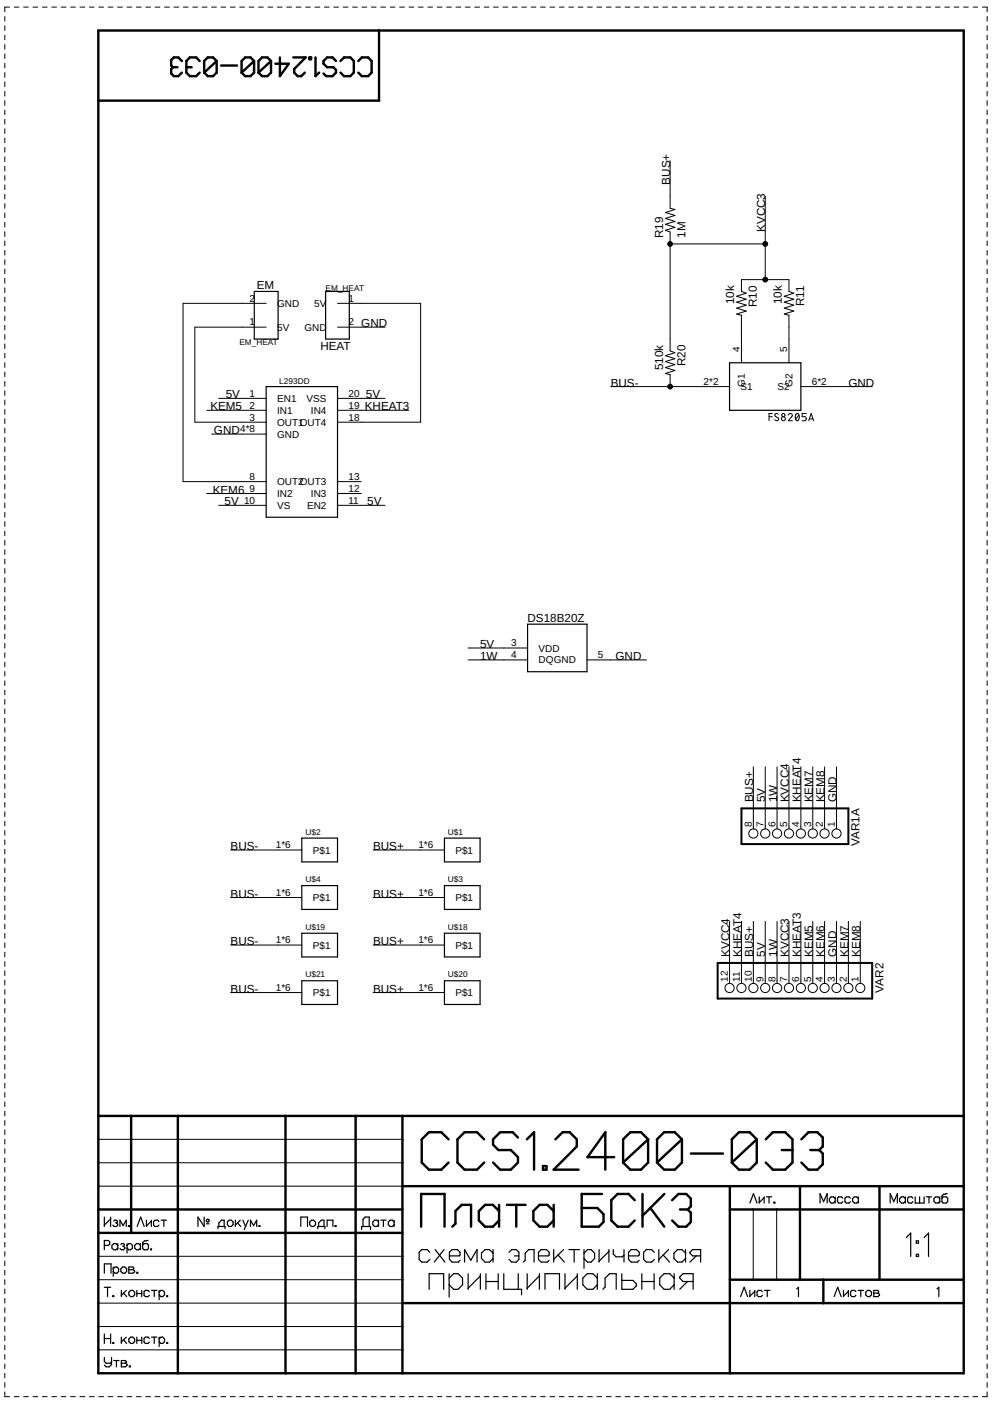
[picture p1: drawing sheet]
<svg xmlns="http://www.w3.org/2000/svg" width="210mm" height="297mm" viewBox="0 0 210 297" stroke-linecap="round" stroke-linejoin="round" font-family="sans-serif">
<g fill="none" stroke="#000" stroke-width=".21">
<path d="M1 3.5v1M1 5.5v1M1 7.5v.9M1 9.4v1M1 11.4v1M1 13.4v1M1 15.4v1M1 17.3v1M1 19.3v1M2 1.5h-1v1M3 1.5h1M5 1.5h1"/>
<path d="M7 1.5h1M9 1.5h1M11 1.5h1M13 1.5h.9M14.9 1.5h1M16.9 1.5h1M18.9 1.5h1M20.9 1.5h1M22.9 1.5h1M24.9 1.5h1M26.9 1.5h1M28.9 1.5h1"/>
<path d="M30.9 1.5h1M32.8 1.5h1M34.8 1.5h1M36.8 1.5h1M38.8 1.5h1M40.8 1.5h1M42.8 1.5h1M44.8 1.5h1M46.8 1.5h1M48.7 1.5h1M50.7 1.5h1M52.7 1.5h1"/>
<path d="M54.7 1.5h1M56.7 1.5h1M58.7 1.5h1M60.7 1.5h1M62.7 1.5h1M64.7 1.5h1M66.7 1.5h.9M68.6 1.5h1M70.6 1.5h1M72.6 1.5h1M74.6 1.5h1M76.6 1.5h1"/>
<path d="M78.6 1.5h1M80.6 1.5h1M82.6 1.5h1M84.6 1.5h1M86.6 1.5h.9M88.5 1.5h1M90.5 1.5h1M92.5 1.5h1M94.5 1.5h1M96.5 1.5h1M98.5 1.5h1M100.5 1.5h1"/>
<path d="M102.4 1.5h1.1M104.4 1.5h1.1M106.4 1.5h1M108.4 1.5h1M110.4 1.5h1M112.4 1.5h1M114.4 1.5h1M116.4 1.5h1M118.4 1.5h1M120.4 1.5h.9M122.3 1.5h1M124.3 1.5h1"/>
<path d="M126.3 1.5h1M128.3 1.5h1M130.3 1.5h1M132.3 1.5h1M134.3 1.5h1M136.3 1.5h1M138.3 1.5h1M140.3 1.5h.9M142.2 1.5h1M144.2 1.5h1M146.2 1.5h1M148.2 1.5h1"/>
<path d="M150.2 1.5h1M152.2 1.5h1M154.2 1.5h1M156.2 1.5h1M158.2 1.5h1M160.1 1.5h1M162.1 1.5h1M164.1 1.5h1M166.1 1.5h1M168.1 1.5h1M170.1 1.5h1M172.1 1.5h1"/>
<path d="M174.1 1.5h.9M176 1.5h1M178 1.5h1M180 1.5h1M182 1.5h1M184 1.5h1M186 1.5h1M188 1.5h1M190 1.5h1M192 1.5h1M194 1.5h.9M195.9 1.5h1"/>
<path d="M197.9 1.5h1M199.9 1.5h1M201.9 1.5h1M203.9 1.5h1M205.9 1.5h1M207.9 1.5h1v1M208.9 3.5v1M208.9 5.5v1M208.9 7.5v.9M208.9 9.4v1M208.9 11.4v1M208.9 13.4v1"/>
<path d="M208.9 15.4v1M208.9 17.3v1M208.9 19.3v1M1 21.3v1M1 23.3v1M1 25.3v.9M1 27.2v1M1 29.2v1M1 31.2v1M1 33.2v1M1 35.2v1M1 37.1v1"/>
<path d="M1 39.1v1M141.8 34v10.1l1 .2-2 .7 2 .6-2 .6 2 .6-2 .7 2 .6-2 .6 1 .4v25.1l1 .4-2 .6 2 .7-2 .6 2 .6-2 .7 2 .6-2 .6 1 .3v2.5M208.9 21.3v1M208.9 23.3v1M208.9 25.3v.9M208.9 27.2v1M208.9 29.2v1M208.9 31.2v1M208.9 33.2v1M208.9 35.2v1M208.9 37.1v1M208.9 39.1v1"/>
<path d="M1 41.1v1M1 43.1v1M1 45.1v.9M1 47v1M1 49v1M1 51v1M1 53v1M1 54.9v1M1 56.9v1M1 58.9v1M141.8 51.6h20.1M161.9 41.6v17.6"/>
<path d="M208.9 41.1v1M208.9 43.1v1M208.9 45.1v.9M208.9 47v1M208.9 49v1M208.9 51v1M208.9 53v1M208.9 54.9v1M208.9 56.9v1M208.9 58.9v1M1 60.9v1M1 62.9v1"/>
<path d="M1 64.9v.9M1 66.8v1M1 68.8v1M1 70.8v1M1 72.8v1M1 74.8v.9M1 76.7v1M1 78.7v1M56.3 69.2h-15.1v20.1h15.1M56.3 64.2h-17.6v37.7h17.6M71.4 69.2h10.1M71.4 64.2h17.6v25.1h-17.6"/>
<path d="M156.9 76.8v-10.1l-1-.3 2-.6-2-.6 2-.6-2-.7 2-.6-2-.6 2-.7-1-.3v-2.5h10v2.5l1.1 .3-2.1 .7 2.1 .6-2.1 .6 2.1 .7-2.1 .6 2.1 .6-2.1 .6 1 .3v10.1M208.9 60.9v1M208.9 62.9v1M208.9 64.9v.9M208.9 66.8v1M208.9 68.8v1M208.9 70.8v1M208.9 72.8v1M208.9 74.8v.9M208.9 76.7v1M208.9 78.7v1M1 80.7v1"/>
<path d="M1 82.7v1M1 84.6v1M1 86.6v1M1 88.6v1M1 90.6v1M1 92.6v1M1 94.6v.9M1 96.5v1M1 98.5v1M43.8 86.8h12.5M44.8 91.8h11.5M46.3 84.3h10"/>
<path d="M71.4 84.3h10.1M71.4 86.8h15.1M129.2 81.8h25.2M162.7 88.2h.7M163.4 87.5h-.7v1.5M164.7 87.6a.39 .39 0 0 0-.6-.1 .39 .39 0 0 0-.1 .5l.6 .4a.41 .41 0 0 1-.1 .6 .41 .41 0 0 1-.6-.2M166.8 87.8a.42 .42 0 0 1 .6-.3 .42 .42 0 0 1 .1 .7l-.7 .8h.9M168.5 87.6l.2-.1a.9 .9 0 0 1 0 1.5 .96 .96 0 0 1-.2-1.4zM169 87.8l-.6 .9M169.5 81.8h15.1M170.6 87.5h-.9v.7h.6a.43 .43 0 0 1 .3 .4 .43 .43 0 0 1-.3 .4h-.6M171.1 89l.5-1.5 .5 1.5"/>
<path d="M171.3 88.6h.7M208.9 80.7v1M208.9 82.7v1M208.9 84.6v1M208.9 86.6v1M208.9 88.6v1M208.9 90.6v1M208.9 92.6v1M208.9 94.6v.9M208.9 96.5v1M208.9 98.5v1M1 100.5v1"/>
<path d="M1 102.5v1M1 104.5v.9M1 106.4v1M1 108.4v1M1 110.4v1M1 112.4v.9M1 114.3v1M1 116.3v1M1 118.3v1M43.8 104.4h12.5M46.3 106.9h10M71.4 101.9h5"/>
<path d="M71.4 104.4h5M71.4 106.9h10.1M208.9 100.5v1M208.9 102.5v1M208.9 104.5v.9M208.9 106.4v1M208.9 108.4v1M208.9 110.4v1M208.9 112.4v.9M208.9 114.3v1M208.9 116.3v1M208.9 118.3v1"/>
<path d="M1 120.3v1M1 122.3v1M1 124.2v1M1 126.2v1M1 128.2v1M1 130.2v1M1 132.2v1M1 134.1v1M1 136.1v1M1 138.1v1M99.1 137.1h12.5M99.1 139.6h12.5"/>
<path d="M124.2 139.6h12.6M208.9 120.3v1M208.9 122.3v1M208.9 124.2v1M208.9 126.2v1M208.9 128.2v1M208.9 130.2v1M208.9 132.2v1M208.9 134.1v1M208.9 136.1v1M208.9 138.1v1M1 140.1v1"/>
<path d="M1 142.1v.9M1 144v1M1 146v1M1 148v1M1 150v1M1 152v1M1 153.9v1M1 155.9v1M1 157.9v1M1 159.9v1M208.9 140.1v1M208.9 142.1v.9"/>
<path d="M208.9 144v1M208.9 146v1M208.9 148v1M208.9 150v1M208.9 152v1M208.9 153.9v1M208.9 155.9v1M208.9 157.9v1M208.9 159.9v1M1 161.9v1M1 163.8v1M1 165.8v1"/>
<path d="M1 167.8v1M1 169.8v1M1 171.7v1M1 173.7v1M1 175.7v1M1 177.7v1M1 179.7v1M48.8 179.8h15.1M79 179.8h15M159.4 162.2v13.2M161.9 162.2v13.2M164.4 162.2v13.2"/>
<path d="M166.9 162.2v13.2M169.5 162.2v13.2M172 162.2v13.2M174.5 162.2v13.2M177 162.2v13.2M208.9 161.9v1M208.9 163.8v1M208.9 165.8v1M208.9 167.8v1M208.9 169.8v1M208.9 171.7v1M208.9 173.7v1"/>
<path d="M208.9 175.7v1M208.9 177.7v1M208.9 179.7v1M1 181.7v.9M1 183.6v1M1 185.6v1M1 187.6v1M1 189.6v1M1 191.6v1M1 193.5v1M1 195.5v1M1 197.5v1"/>
<path d="M1 199.5v1M48.8 189.9h15.1M48.8 199.9h15.1M79 189.9h15M79 199.9h15M154.4 194.9v13.1M156.9 194.9v13.1M159.4 194.9v13.1M161.9 194.9v13.1M164.4 194.9v13.1M166.9 194.9v13.1M169.5 194.9v13.1"/>
<path d="M172 194.9v13.1M174.5 194.9v13.1M177 194.9v13.1M179.5 194.9v13.1M182 194.9v13.1M208.9 181.7v.9M208.9 183.6v1M208.9 185.6v1M208.9 187.6v1M208.9 189.6v1M208.9 191.6v1M208.9 193.5v1"/>
<path d="M208.9 195.5v1M208.9 197.5v1M208.9 199.5v1M1 201.4v1M1 203.4v1M1 205.4v1M1 207.4v1M1 209.4v1M1 211.3v1M1 213.3v1M1 215.3v1M1 217.3v1"/>
<path d="M1 219.3v1M48.8 210h15.1M79 210h15M208.9 201.4v1M208.9 203.4v1M208.9 205.4v1M208.9 207.4v1M208.9 209.4v1M208.9 211.3v1M208.9 213.3v1M208.9 215.3v1M208.9 217.3v1"/>
<path d="M208.9 219.3v1M1 221.3v.9M1 223.2v1M1 225.2v1M1 227.2v1M1 229.2v1M1 231.1v1M1 233.1v1M1 235.1v1M1 237.1v1M1 239.1v1M208.9 221.3v.9"/>
<path d="M208.9 223.2v1M208.9 225.2v1M208.9 227.2v1M208.9 229.2v1M208.9 231.1v1M208.9 233.1v1M208.9 235.1v1M208.9 237.1v1M208.9 239.1v1M1 241v1M1 243v1M1 245v1"/>
<path d="M1 247v1M1 249v1M1 251v.9M1 252.9v1M1 254.9v1M1 256.9v1M1 258.9v.9M20.8 241h64.4M20.8 246h64.4M20.8 251h64.4M159.4 255.9v14.8M164.3 255.9v14.8"/>
<path d="M208.9 241v1M208.9 243v1M208.9 245v1M208.9 247v1M208.9 249v1M208.9 251v.9M208.9 252.9v1M208.9 254.9v1M208.9 256.9v1M208.9 258.9v.9M1 260.8v1M1 262.8v1"/>
<path d="M1 264.8v1M1 266.8v1M1 268.8v.9M1 270.7v1M1 272.7v1M1 274.7v1M1 276.7v1M1 278.7v1M20.8 265.8h64.4M20.8 270.7h64.4M20.8 275.7h64.4M208.9 260.8v1"/>
<path d="M208.9 262.8v1M208.9 264.8v1M208.9 266.8v1M208.9 268.8v.9M208.9 270.7v1M208.9 272.7v1M208.9 274.7v1M208.9 276.7v1M208.9 278.7v1M1 280.6v1M1 282.6v1M1 284.6v1"/>
<path d="M1 286.6v1M1 288.6v.9M1 290.5v1M1 292.5v1M1 294.5v1h1M3 295.5h1M5 295.5h1M7 295.5h1M9 295.5h1M11 295.5h1M13 295.5h.9M14.9 295.5h1"/>
<path d="M16.9 295.5h1M18.9 295.5h1M20.8 280.6h64.4M20.8 285.6h64.4M20.9 295.5h1M22.9 295.5h1M24.9 295.5h1M26.9 295.5h1M28.9 295.5h1M30.9 295.5h1M32.8 295.5h1M34.8 295.5h1"/>
<path d="M36.8 295.5h1M38.8 295.5h1M40.8 295.5h1M42.8 295.5h1M44.8 295.5h1M46.8 295.5h1M48.7 295.5h1M50.7 295.5h1M52.7 295.5h1M54.7 295.5h1M56.7 295.5h1M58.7 295.5h1"/>
<path d="M60.7 295.5h1M62.7 295.5h1M64.7 295.5h1M66.7 295.5h.9M68.6 295.5h1M70.6 295.5h1M72.6 295.5h1M74.6 295.5h1M76.6 295.5h1M78.6 295.5h1M80.6 295.5h1M82.6 295.5h1"/>
<path d="M84.6 295.5h1M86.6 295.5h.9M88.5 295.5h1M90.5 295.5h1M92.5 295.5h1M94.5 295.5h1M96.5 295.5h1M98.5 295.5h1M100.5 295.5h1M102.4 295.5h1.1M104.4 295.5h1.1M106.4 295.5h1"/>
<path d="M108.4 295.5h1M110.4 295.5h1M112.4 295.5h1M114.4 295.5h1M116.4 295.5h1M118.4 295.5h1M120.4 295.5h.9M122.3 295.5h1M124.3 295.5h1M126.3 295.5h1M128.3 295.5h1M130.3 295.5h1"/>
<path d="M132.3 295.5h1M134.3 295.5h1M136.3 295.5h1M138.3 295.5h1M140.3 295.5h.9M142.2 295.5h1M144.2 295.5h1M146.2 295.5h1M148.2 295.5h1M150.2 295.5h1M152.2 295.5h1M154.2 295.5h1"/>
<path d="M156.2 295.5h1M158.2 295.5h1M160.1 295.5h1M162.1 295.5h1M164.1 295.5h1M166.1 295.5h1M168.1 295.5h1M170.1 295.5h1M172.1 295.5h1M174.1 295.5h.9M176 295.5h1M178 295.5h1"/>
<path d="M180 295.5h1M182 295.5h1M184 295.5h1M186 295.5h1M188 295.5h1M190 295.5h1M192 295.5h1M194 295.5h.9M195.9 295.5h1M197.9 295.5h1M199.9 295.5h1M201.9 295.5h1"/>
<path d="M203.9 295.5h1M205.9 295.5h1M208.9 280.6v1M208.9 282.6v1M208.9 284.6v1M208.9 286.6v1M208.9 288.6v.9M208.9 290.5v1M208.9 292.5v1M208.9 294.5v1h-1"/>
<circle cx="165.8" cy="88.6" r=".43"/>
<circle cx="165.8" cy="87.8" r=".34"/>
<circle cx="159.4" cy="176.3" r=".97"/>
<circle cx="161.9" cy="176.3" r=".97"/>
<circle cx="164.4" cy="176.3" r=".97"/>
<circle cx="166.9" cy="176.3" r=".97"/>
<circle cx="169.5" cy="176.3" r=".97"/>
<circle cx="172" cy="176.3" r=".97"/>
<circle cx="174.5" cy="176.3" r=".97"/>
<circle cx="177" cy="176.3" r=".97"/>
<circle cx="154.4" cy="209" r=".97"/>
<circle cx="156.9" cy="209" r=".97"/>
<circle cx="159.4" cy="209" r=".97"/>
<circle cx="161.9" cy="209" r=".97"/>
<circle cx="164.4" cy="209" r=".97"/>
<circle cx="166.9" cy="209" r=".97"/>
<circle cx="169.5" cy="209" r=".97"/>
<circle cx="172" cy="209" r=".97"/>
<circle cx="174.5" cy="209" r=".97"/>
<circle cx="177" cy="209" r=".97"/>
<circle cx="179.5" cy="209" r=".97"/>
<circle cx="182" cy="209" r=".97"/>
</g>
<g fill="none" stroke="#000" stroke-width=".25">
<path d="M53.8 61.7h5v10h-5zM68.9 61.7h5v10h-5zM154.4 76.8h15.1v10h-15.1zM56.3 81.8h15.1v27.6h-15.1zM111.6 132.1h12.6v10h-12.6zM63.9 177.3h7.5v5.1h-7.5zM94 177.3h7.6v5.1h-7.6zM63.9 187.4h7.5v5h-7.5zM63.9 197.4h7.5v5.1h-7.5zM94 187.4h7.6v5h-7.6zM94 197.4h7.6v5.1h-7.6zM63.9 207.5h7.5v5h-7.5z"/>
<path d="M94 207.5h7.6v5h-7.6zM22.1 257.5v2M23.4 257.5v2M23.4 257.9l-1.3 1.3M24.1 258.3l.2-.2h.3l.2 .2-.2 .4M24.4 258.7h.2M24.6 258.7l.3 .3-.3 .5h-.4l-.3-.3M25.4 259.5v-1.4l.6 1.2 .7-1.2v1.4M27.2 259.3h.2v.2h-.2zM29 259.5l.8-2 .7 2M31 258.1v1.4M32 258.1v1.4"/>
<path d="M32 258.3l-1 1.1M33.6 258.4l-.2-.3h-.6l-.3 .3v.8l.3 .3h.6l.2-.3M34.1 258.1h1.1M34.7 258.1v1.4M43.2 257.5v2l-1.3-2v2M43.7 258.9h.5M43.9 258l.3 .1-.2 .4-.3-.2zM46.1 259.9v-.4h1.5v.4M46.3 259.5v-.8l.6-.6h.5v1.4M48.5 258.1h.5l.3 .4v.6l-.3 .4h-.5l-.4-.4v-.6zM49.8 258.1v1.4M50.3 258.7l.6 .8"/>
<path d="M50.8 258.1l-1 1.1M51.4 258.1l.6 1.4M52 259.5l-.3 .6M52.5 258.1l-.5 1.4M53 259.5v-1.4l.7 1.2 .6-1.2v1.4M54.8 259.3h.2v.2h-.2zM63.6 259.5v-2h1.5v2M65.9 258.1h.5l.4 .4v.6l-.4 .4h-.5l-.4-.4v-.6zM67.2 259.9v-.4h1.5v.4M67.4 259.5v-.8l.6-.6h.6v1.4M69.2 259.5v-1.4h1.2v1.4M70.9 259.3h.2v.2h-.2z"/>
<path d="M76.8 259.5v-1.5l.5-.5h.8v2M80.1 258.5l-.4-.4h-.5l-.3 .4v.6l.3 .4h.5l.4-.4M80.1 258.1v1.4M80.6 258.1h1.1M81.1 258.1v1.4M83.4 258.5l-.4-.4h-.5l-.3 .4v.6l.3 .4h.5l.4-.4M83.4 258.1v1.4M158.7 254.5l.7-2 .8 2M160.7 253.2v1.3M161.7 253.2v1.3M161.7 253.4l-1 1M162.2 253.2h1.1"/>
<path d="M162.7 253.2v1.3M163.8 254.3h.2v.2h-.2zM173.5 254.5v-2l.8 1.7 .7-1.7v2M176.7 253.6l-.4-.4h-.4l-.4 .4v.5l.4 .4h.4l.4-.4M176.7 253.2v1.3M178.3 253.5l-.2-.3h-.6l-.3 .3v.7l.3 .3h.6l.2-.3M179.9 253.5l-.3-.3h-.5l-.3 .3v.7l.3 .3h.5l.3-.3M181.6 253.6l-.3-.4h-.5l-.4 .4v.5l.4 .4h.5l.3-.4M181.6 253.2v1.3M188.4 254.5v-2l.7 1.7 .8-1.7v2M191.6 253.6l-.4-.4h-.5l-.3 .4v.5l.3 .4h.5l.4-.4M191.6 253.2v1.3"/>
<path d="M193.2 253.5l-.3-.3h-.6l-.3 .3v.7l.3 .3h.6l.3-.3M193.7 253.2v1.3h1.8v-1.3M194.6 253.2v1.3M196 253.2h1.1M196.6 253.2v1.3M198.8 253.6l-.3-.4h-.5l-.4 .4v.5l.4 .4h.5l.3-.4M198.8 253.2v1.3M200.4 252.5l-.7 .1-.4 .4v1.2l.3 .3h.6l.3-.3v-.7l-.3-.3h-.6l-.3 .3M22.1 263.5h.8l.3-.3v-.5l-.3-.3h-.8v2M22.1 269.4v-2h1.4v2M22.1 272.4h1.3M22.8 272.4v1.9"/>
<path d="M23.9 274.1h.2v.2h-.2zM24 268.1v1.9M24 268.4l.3-.3h.4l.4 .3v.6l-.4 .4h-.4l-.3-.4M24.9 263.1v1.3M24.9 263.5l-.4-.4h-.4l-.4 .4v.6l.4 .3h.4l.4-.3M25.6 263.3l.2-.2h.3l.2 .2-.2 .4M25.7 273v1.3M26 263.7h.1M26 268.1h.4l.4 .3v.6l-.4 .4h-.4l-.4-.4v-.6zM26.1 263.7l.3 .2-.3 .5h-.4l-.3-.3M26.1 273.6l.7 .7M26.7 273l-1 1"/>
<path d="M26.9 263.5l.4-.4h.3l.4 .4v.6l-.4 .3h-.3l-.4-.3M26.9 263.1v2M27.3 268.6h.9l.3 .5-.4 .3h-.8v-1.3h.8l.2 .1-.2 .4M27.3 273.4l.3-.4h.5l.4 .4v.5l-.4 .4h-.5l-.3-.4zM29 269.2h.1v.2h-.1zM29 273v1.3M29 273.7h1M29.7 263.5l-.4-.4h-.4l-.4 .4v.6l.4 .3h.4l.4-.3M29.7 263.1v1.3M30 273v1.3M31.3 262.4l-.7 .1-.4 .4v1.2l.3 .3h.6l.3-.3v-.7l-.3-.3h-.6l-.3 .3M31.6 273.3l-.3-.3h-.5l-.3 .3v.7l.3 .3h.5l.3-.3"/>
<path d="M31.9 264.2h.2v.2h-.2zM32.1 273h1.1M32.6 273v1.3M33.7 273.4l.4-.4h.3l.4 .4v.5l-.4 .4h-.3l-.4-.4M33.7 273v2M35.3 274.1h.2v.2h-.2zM76.5 260.1v-.6h1.9v.6M90.8 272.8v-3.3h3.1v3.3M91 264.9l-.6-.5h-1.2l-.5 .5v1.5l.5 .6h1.2l.6-.6M92.1 264.4l2 2.6M94 264.4l-2.1 2.6M95 270.4l1-.9h.9l1 .9v1.4l-1 1h-.9l-1-1"/>
<path d="M95 269.5v4.9M95.1 265.7h2.1l.1-.2v-.6l-.5-.5h-1.1l-.6 .5v1.5l.6 .6h1.3l.3-.4M98.3 267v-2.6l1.3 2.2 1.3-2.2v2.6M99.1 269.5v3.3M101.6 269.5v3.3M101.6 269.9l-2.5 2.6M102.8 269.5v3.3M102.8 271.1h2.6M104.3 265.1l-.7-.7h-1l-.7 .7v1.2l.7 .7h1l.7-.7M104.3 264.4v2.6M105.4 269.5v3.3M106.6 269.5v3.3h3.8v1.1"/>
<path d="M107.7 264.9l.6-.5h.9l.6 .5v1.5l-.6 .6h-.9l-.6-.6M108.9 265.7h.9M109.7 269.5v3.3M110.7 267l.4-.4v-1.5l.8-.7h1.1v2.6M111.5 269.5v3.3M113.9 265.7h2.1l.2-.2v-.6l-.6-.5h-1.1l-.6 .5v1.5l.6 .6h1.3l.4-.4M114.1 269.5v3.3M114.1 269.9l-2.6 2.6M115.3 272.8v-3.3h3.1v3.3M117.2 264.4v2.6M118.1 265.5l1.3 1.5M119.2 264.4l-2 2"/>
<path d="M119.5 269.5v3.3M120.4 264.4h2.2M121.5 264.4v2.6M122.2 269.5v3.3M122.2 269.9l-2.7 2.6M123.6 265.1l.7-.7h.8l.7 .7v1.2l-.7 .7h-.8l-.7-.7M123.6 264.4v3.9M126.4 270.4l-.9-.9h-1.2l-1 .9v1.4l1 1h1.2l.9-1M126.4 269.5v3.3M126.8 264.4v2.6M127.6 272.8l.4-.5v-1.9l1-.9h1.4v3.3M128.8 264.4v2.6"/>
<path d="M128.8 264.8l-2 2M129.8 264.4v.9l.5 .6h1.4l.3-.4M131.6 269.5v3.3h2.3l.7-.7v-.5l-.7-.7h-2.3M132 264.4v2.6M133 265.7h2.1l.2-.2v-.6l-.6-.5h-1.1l-.6 .5v1.5l.6 .6h1.3l.4-.4M135.8 271.1h2.6M135.8 269.5v3.3M138.4 269.5v3.3M138.5 264.9l-.6-.5h-1.1l-.6 .5v1.5l.6 .6h1.1l.6-.6M139.4 264.4v2.6M140.3 265.5l1.4 1.5M141.5 264.4l-2.1 2"/>
<path d="M142.6 270.4l-.9-.9h-1.2l-.9 .9v1.4l.9 1h1.2l.9-1M142.6 269.5v3.3M145.1 265.1l-.8-.7h-.9l-.8 .7v1.2l.8 .7h.9l.8-.7M145.1 264.4v2.6M145.5 271.1l-1.7 1.7M146.7 271.1h-2.2l-.7-.7v-.2l.7-.7h2.2v3.3M147.3 265.7l-1.3 1.3M148.3 265.7h-1.7l-.6-.6v-.2l.6-.5h1.7v2.6M156.7 274.3l.8-1.9 .7 1.9M158.7 273v1.3M159.7 273v1.3M159.7 273.2l-1 1"/>
<path d="M161.3 273.3l-.3-.3h-.5l-.3 .3v.7l.3 .3h.5l.3-.3M161.8 273h1.1M162.3 273v1.3M168.6 272.7l.4-.3v1.9M176.5 274.3l.7-1.9 .8 1.9M178.5 273v1.3M179.5 273v1.3M179.5 273.2l-1 1M181.1 273.3l-.3-.3h-.5l-.3 .3v.7l.3 .3h.5l.3-.3M181.6 273h1.1M182.1 273v1.3M184.9 273.6h.9l.3 .4-.4 .3h-.8v-1.3h.8l.2 .2-.2 .4"/>
<path d="M191.8 261.8l.9-.9v4.9M193.9 262.5h.5v.5h-.5zM193.9 265.4h.5v.4h-.5zM195.5 261.8l1-.9v4.9M198.3 272.7l.3-.3v1.9M22.1 282.2v2M22.1 287.2v.8l.4 .4h.8l.3-.3M22.1 283.2h1.3M23.4 282.2v2M23.6 287.2v1.5l-.5 .5h-.6l-.4-.4M23.9 284h.2v.2h-.2zM24.1 287.8h1.1"/>
<path d="M24.6 287.8v1.4M25.7 288.4h.9l.3 .5-.4 .3h-.8v-1.4h.8l.2 .2-.2 .4M25.7 282.9v1.3M26.1 283.5l.7 .7M26.7 282.9l-1 1M27.3 283.3l.3-.4h.5l.4 .4v.5l-.4 .4h-.5l-.3-.4zM27.4 289h.2v.2h-.2zM29 282.9v1.3M29 283.6h1M30 282.9v1.3M31.6 283.2l-.3-.3h-.5l-.3 .3v.7l.3 .3h.5l.3-.3M32.1 282.9h1.1"/>
<path d="M32.6 282.9v1.3M33.7 282.9v2M33.7 283.3l.4-.4h.3l.4 .4v.5l-.4 .4h-.3l-.4-.4M35.3 284h.2v.2h-.2z"/>
<circle cx="183.8" cy="273.7" r=".69"/>
</g>
<path d="M156.9 171h22.6v7.6h-22.6zM151.8 203.7h32.8v7.6h-32.8z" fill="none" stroke="#000" stroke-width=".42"/>
<g fill="#000" stroke="#000" stroke-width=".21">
<circle cx="141.8" cy="51.6" r=".51"/>
<circle cx="161.9" cy="59.2" r=".51"/>
<circle cx="161.9" cy="51.6" r=".51"/>
<circle cx="141.8" cy="81.8" r=".51"/>
</g>
<g fill="none" stroke="#000" stroke-width=".51">
<path d="M20.8 6.5h183.1v284h-183.1zM36.6 14.2l-.4 .4v1l.6 .5h.9l.8-.7M36.6 14.2h.9M38.5 12.9l-.8-.8h-.9l-.6 .6v1.2l.4 .3M39.4 14.2h1.2M42.2 12.9l-.7-.8h-1.3l-.8 .8v2.5l.8 .7h1.3l.7-.7M45.8 12.9v2.5l-.7 .7h-1.1l-.8-.7M45.8 12.9l-.7-.8h-1.1l-.8 .8v2.5M45.8 12.9l-2.6 2.5M46.8 13.9h3.4M53.8 12.9v2.5l-.8 .7h-1.1l-.8-.7M53.8 12.9l-.8-.8h-1.1l-.8 .8v2.5"/>
<path d="M53.8 12.9l-2.7 2.5M57.3 12.9v2.5l-.7 .7h-1.1l-.8-.7M57.3 12.9l-.7-.8h-1.1l-.8 .8v2.5M57.3 12.9l-2.6 2.5M59.2 12.1v4l1.9-2.6h-2.8M62.1 12.1h2.6l-2.4 2.5v.8l.7 .7h.8l.7-.7M65.4 12.1h.4v.4h-.4zM66.8 12.1v4l.7-.7M71.1 12.9l-.7-.8h-1.2l-.7 .8v.6l.7 .7h1.3l.6 .6v.6l-.7 .7h-1.4l-.5-.5M72.1 12.9l.7-.8h1.3l.8 .8v2.5l-.8 .7h-1.3l-.7-.7M75.8 12.9l.8-.8h1.3l.7 .8v2.5l-.7 .7h-1.3l-.8-.7M80.2 6.5v14.8h-59.4"/>
<path d="M20.8 236.1h183.1M27.7 236.1v24.7M37.6 236.1v54.4M60.4 236.1v54.4M75.2 236.1v54.4M85.2 236.1v54.4M20.8 255.9h64.4M85.2 251h118.7M89.1 259.5v-6.9h5v6.9M94.9 241l-1.5-1.5h-2.6l-1.6 1.5v5l1.6 1.5h2.6l1.5-1.5M95.7 259.5l.7-.6v-2.7l1.3-1.3h2v4.6M102.4 241l-1.5-1.5h-2.6l-1.5 1.5v5l1.5 1.5h2.6l1.5-1.5"/>
<path d="M105.6 256.2l-1.3-1.3h-1.7l-1.3 1.3v2l1.3 1.3h1.7l1.3-1.3M105.6 254.9v4.6M107.3 254.9h3.9M109.2 254.9v4.6M109.6 240.7l-1.1-1.2h-2.7l-1.5 1.5v1.2l1.2 1.1h2.6l1.5 1.5v1.2l-1.5 1.5h-2.3l-1.5-1.5M111.5 241l1.5-1.5v8M114.9 246.7h.7v.8h-.7zM117.2 256.2l-1.4-1.3h-1.6l-1.3 1.3v2l1.3 1.3h1.6l1.4-1.3M117.2 254.9v4.6M117.5 241l1.5-1.5h1.5l1.5 1.5v1.5l-4.8 5h5.2M127.4 252.6h-4.3v6.9h3.6l1-1v-1.6l-1.3-1.3h-3.3M130 244.8h-5.7l3.8-5.3v8"/>
<path d="M134.3 253.9l-1.3-1.3h-2.3l-1.4 1.3v4.3l1.4 1.3h2.3l1.3-1.3M136 252.6v6.9M137.1 241l-1.5-1.5h-2.2l-1.6 1.5v5M137.1 241v5l-1.5 1.5h-2.2l-1.6-1.5M137.1 241l-5.3 5M137.6 255.6l3 3.9M140.6 252.6l-4.6 4.6M142.2 253.9l1.4-1.3h1.6l1 1v1.6l-.7 .7M143.9 255.9h1.6M144.3 241l-1.5-1.5h-2.3l-1.5 1.5v5M144.3 241v5l-1.5 1.5h-2.3l-1.5-1.5M144.3 241l-5.3 5"/>
<path d="M145.5 255.9l.7 .7v1.9l-1 1h-1.6l-1.4-1.3M146.2 244.1h6.8M154.4 255.9h49.5M154.4 251v39.5M160.1 241l-1.5-1.5h-2.2l-1.5 1.5v5M160.1 241v5l-1.5 1.5h-2.2l-1.5-1.5M160.1 241l-5.2 5M162 241l1.5-1.5h2.7l1.5 1.5v5l-1.5 1.5h-2.7l-1.5-1.5M165.4 243.3h2.3M169.3 251v19.7M169.6 241l1.5-1.5h1.9l1.1 1.2v1.8l-.8 .8M171.4 243.3h1.9"/>
<path d="M173.3 243.3l.8 .8v2.2l-1.1 1.2h-1.9l-1.5-1.5M186.1 251v19.7M20.8 260.8h64.4M85.2 275.7h118.7M154.4 270.7h49.5M174.2 270.7v5"/>
</g>
<g font-size="2.5">
<text x="141.8" y="39" transform="rotate(-90 141.8 39)">BUS+</text>
<text x="140.3" y="50.4" transform="rotate(-90 140.3 50.4)">R19</text>
<text x="145.1" y="50.4" transform="rotate(-90 145.1 50.4)">1M</text>
<text x="161.9" y="49.1" transform="rotate(-90 161.9 49.1)">KVCC3</text>
<text x="54.3" y="61.2">EM</text>
<text x="155.4" y="64.4" transform="rotate(-90 155.4 64.4)">10k</text>
<text x="160.1" y="64.9" transform="rotate(-90 160.1 64.9)">R10</text>
<text x="165.4" y="64.4" transform="rotate(-90 165.4 64.4)">10k</text>
<text x="170.2" y="64.7" transform="rotate(-90 170.2 64.7)">R11</text>
<text x="76.4" y="69.2">GND</text>
<text x="67.8" y="74">HEAT</text>
<text x="145" y="77.5" transform="rotate(-90 145 77.5)">R20</text>
<text x="129.2" y="81.8">BUS-</text>
<text x="140.3" y="78.4" transform="rotate(-90 140.3 78.4)">510k</text>
<text x="179.5" y="81.8">GND</text>
<text x="44.5" y="86.8">KEM5</text>
<text x="47.8" y="84.3">5V</text>
<text x="77.2" y="86.8">KHEAT3</text>
<text x="77.4" y="84.3">5V</text>
<text x="45.3" y="91.8">GND</text>
<text x="45" y="104.4">KEM6</text>
<text x="47.5" y="106.9">5V</text>
<text x="77.7" y="106.9">5V</text>
<text x="111.6" y="131.6">DS18B20Z</text>
<text x="101.6" y="137.1">5V</text>
<text x="101.6" y="139.6">1W</text>
<text x="130.2" y="139.6">GND</text>
<text x="159.4" y="169.8" transform="rotate(-90 159.4 169.8)">BUS+</text>
<text x="161.9" y="169.8" transform="rotate(-90 161.9 169.8)">5V</text>
<text x="164.4" y="169.8" transform="rotate(-90 164.4 169.8)">1W</text>
<text x="166.9" y="169.8" transform="rotate(-90 166.9 169.8)">KVCC4</text>
<text x="169.5" y="169.8" transform="rotate(-90 169.5 169.8)">KHEAT4</text>
<text x="172" y="169.8" transform="rotate(-90 172 169.8)">KEM7</text>
<text x="174.5" y="169.8" transform="rotate(-90 174.5 169.8)">KEM8</text>
<text x="177" y="169.8" transform="rotate(-90 177 169.8)">GND</text>
<text x="48.8" y="179.8">BUS-</text>
<text x="79" y="179.8">BUS+</text>
<text x="181.9" y="179" transform="rotate(-90 181.9 179)">VAR1A</text>
<text x="48.8" y="189.9">BUS-</text>
<text x="79" y="189.9">BUS+</text>
<text x="48.8" y="199.9">BUS-</text>
<text x="79" y="199.9">BUS+</text>
<text x="154.4" y="202.5" transform="rotate(-90 154.4 202.5)">KVCC4</text>
<text x="156.9" y="202.5" transform="rotate(-90 156.9 202.5)">KHEAT4</text>
<text x="159.4" y="202.5" transform="rotate(-90 159.4 202.5)">BUS+</text>
<text x="161.9" y="202.5" transform="rotate(-90 161.9 202.5)">5V</text>
<text x="164.4" y="202.5" transform="rotate(-90 164.4 202.5)">1W</text>
<text x="166.9" y="202.5" transform="rotate(-90 166.9 202.5)">KVCC3</text>
<text x="169.5" y="202.5" transform="rotate(-90 169.5 202.5)">KHEAT3</text>
<text x="172" y="202.5" transform="rotate(-90 172 202.5)">KEM5</text>
<text x="174.5" y="202.5" transform="rotate(-90 174.5 202.5)">KEM6</text>
<text x="177" y="202.5" transform="rotate(-90 177 202.5)">GND</text>
<text x="179.5" y="202.5" transform="rotate(-90 179.5 202.5)">KEM7</text>
<text x="182" y="202.5" transform="rotate(-90 182 202.5)">KEM8</text>
<text x="186.9" y="210" transform="rotate(-90 186.9 210)">VAR2</text>
<text x="48.8" y="210">BUS-</text>
<text x="79" y="210">BUS+</text>
</g>
<g font-size="2.1">
<text x="52.8" y="63.8">2</text>
<text x="58.6" y="64.9">GND</text>
<text x="66.5" y="64.9">5V</text>
<text x="73.7" y="63.8">1</text>
<text x="52.8" y="68.9">1</text>
<text x="58.6" y="70">5V</text>
<text x="64.4" y="70">GND</text>
<text x="73.7" y="68.9">2</text>
<text x="156.5" y="74.4" transform="rotate(-90 156.5 74.4)">4</text>
<text x="166.6" y="74.4" transform="rotate(-90 166.6 74.4)">5</text>
<text x="52.8" y="83.9">1</text>
<text x="73.7" y="83.9">20</text>
<text x="148.9" y="81.4">2*2</text>
<text x="156.7" y="82.5">S1</text>
<text x="157.6" y="81.9" transform="rotate(-90 157.6 81.9)">G1</text>
<text x="164.5" y="82.5">S2</text>
<text x="167.7" y="81.9" transform="rotate(-90 167.7 81.9)">G2</text>
<text x="171.8" y="81.4">6*2</text>
<text x="52.8" y="86.5">2</text>
<text x="52.8" y="89">3</text>
<text x="58.6" y="85">EN1</text>
<text x="58.6" y="87.6">IN1</text>
<text x="64.8" y="85">VSS</text>
<text x="65.8" y="87.6">IN4</text>
<text x="73.7" y="89">18</text>
<text x="73.7" y="86.5">19</text>
<text x="50.8" y="91.5">4*8</text>
<text x="58.6" y="90.1">OUT1OUT4</text>
<text x="58.6" y="92.6">GND</text>
<text x="52.8" y="101.5">8</text>
<text x="73.7" y="101.5">13</text>
<text x="51.6" y="106.6">10</text>
<text x="52.8" y="104.1">9</text>
<text x="58.6" y="102.6">OUT2OUT3</text>
<text x="58.6" y="105.2">IN2</text>
<text x="58.6" y="107.7">VS</text>
<text x="65" y="107.7">EN2</text>
<text x="65.8" y="105.2">IN3</text>
<text x="73.7" y="106.6">11</text>
<text x="73.7" y="104.1">12</text>
<text x="108.1" y="136.7">3</text>
<text x="113.9" y="137.8">VDD</text>
<text x="108.1" y="139.3">4</text>
<text x="113.9" y="140.4">DQGND</text>
<text x="126.5" y="139.3">5</text>
<text x="58.4" y="179.5">1*6</text>
<text x="88.5" y="179.5">1*6</text>
<text x="159" y="175" transform="rotate(-90 159 175)">8</text>
<text x="161.6" y="175" transform="rotate(-90 161.6 175)">7</text>
<text x="164.1" y="175" transform="rotate(-90 164.1 175)">6</text>
<text x="166.6" y="175" transform="rotate(-90 166.6 175)">5</text>
<text x="169.1" y="175" transform="rotate(-90 169.1 175)">4</text>
<text x="171.6" y="175" transform="rotate(-90 171.6 175)">3</text>
<text x="174.1" y="175" transform="rotate(-90 174.1 175)">2</text>
<text x="176.6" y="175" transform="rotate(-90 176.6 175)">1</text>
<text x="66.2" y="180.6">P$1</text>
<text x="96.3" y="180.6">P$1</text>
<text x="58.4" y="189.5">1*6</text>
<text x="66.2" y="190.6">P$1</text>
<text x="88.5" y="189.5">1*6</text>
<text x="96.3" y="190.6">P$1</text>
<text x="58.4" y="199.6">1*6</text>
<text x="66.2" y="200.7">P$1</text>
<text x="88.5" y="199.6">1*6</text>
<text x="96.3" y="200.7">P$1</text>
<text x="58.4" y="209.7">1*6</text>
<text x="88.5" y="209.7">1*6</text>
<text x="154" y="207.7" transform="rotate(-90 154 207.7)">12</text>
<text x="156.5" y="207.7" transform="rotate(-90 156.5 207.7)">11</text>
<text x="159" y="207.7" transform="rotate(-90 159 207.7)">10</text>
<text x="161.6" y="207.7" transform="rotate(-90 161.6 207.7)">9</text>
<text x="164.1" y="207.7" transform="rotate(-90 164.1 207.7)">8</text>
<text x="166.6" y="207.7" transform="rotate(-90 166.6 207.7)">7</text>
<text x="169.1" y="207.7" transform="rotate(-90 169.1 207.7)">6</text>
<text x="171.6" y="207.7" transform="rotate(-90 171.6 207.7)">5</text>
<text x="174.1" y="207.7" transform="rotate(-90 174.1 207.7)">4</text>
<text x="176.6" y="207.7" transform="rotate(-90 176.6 207.7)">3</text>
<text x="179.2" y="207.7" transform="rotate(-90 179.2 207.7)">2</text>
<text x="181.7" y="207.7" transform="rotate(-90 181.7 207.7)">1</text>
<text x="66.2" y="210.8">P$1</text>
<text x="96.3" y="210.8">P$1</text>
</g>
<g font-size="1.8">
<text x="68.9" y="61.7">EM_HEAT</text>
<text x="50.7" y="73">EM_HEAT</text>
<text x="59.1" y="81.3">L293DD</text>
<text x="64.6" y="176.6">U$2</text>
<text x="94.8" y="176.6">U$1</text>
<text x="64.6" y="186.6">U$4</text>
<text x="94.8" y="186.6">U$3</text>
<text x="64.6" y="196.7">U$19</text>
<text x="94.8" y="196.7">U$18</text>
<text x="64.6" y="206.7">U$21</text>
<text x="94.8" y="206.7">U$20</text>
</g>
</svg>
